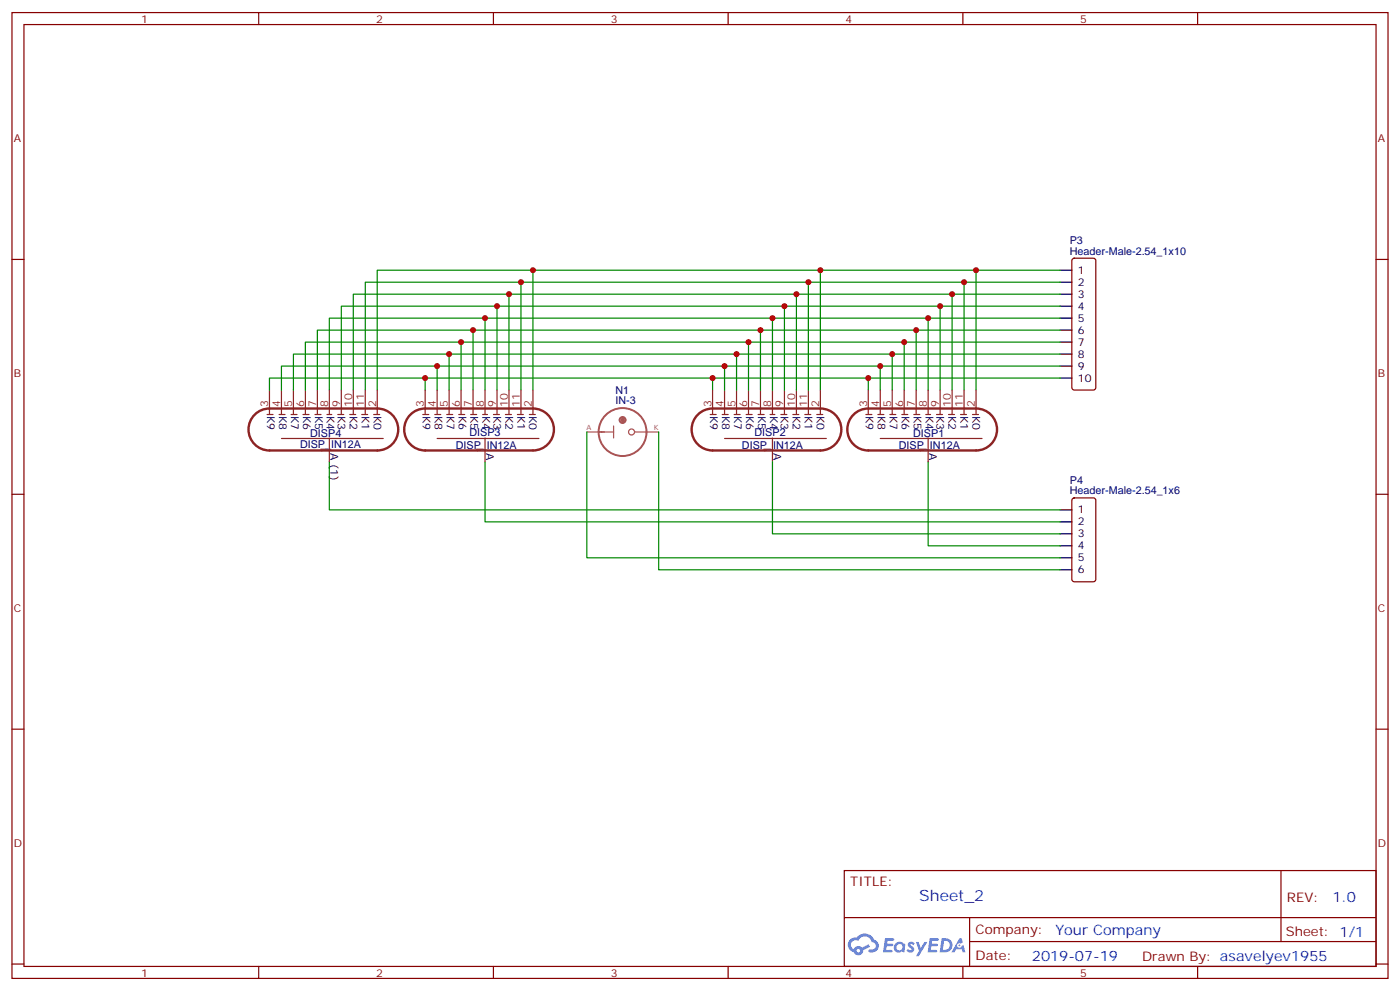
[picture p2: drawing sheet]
<svg xmlns="http://www.w3.org/2000/svg" width="412mm" height="292mm" viewBox="0 0 412 292" stroke-linecap="round" stroke-linejoin="round" font-family="sans-serif">
<g fill="none" stroke="#870000" stroke-width=".35">
<path d="M3.5 3.7h405.4v284.3h-405.4zM7.1 7.2h398.2v277.3h-398.2zM76.2 3.7v3.5M145.3 3.7v3.5M214.5 3.7v3.5M283.6 3.7v3.5M352.8 3.7v3.5M3.5 76.4h3.6M405.3 76.4h3.6M3.5 145.5h3.6M405.3 145.5h3.6M3.5 214.7h3.6"/>
<path d="M405.3 214.7h3.6M248.7 256.3h156.6v28.2h-156.6zM377.3 256.3v20.9M248.7 270.1h156.5M285.6 277.2h119.6M285.6 270.1v14.2M3.5 283.8h3.6M76.2 284.5v3.5M145.3 284.5v3.5M214.5 284.5v3.5M283.6 284.5v3.5M352.8 284.5v3.5"/>
<path d="M405.3 283.8h3.6"/>
</g>
<g fill="#5487ff">
<path d="M267.7 277.5a1.22 1.22 0 0 1 1.7 .2l-.4 .6a.47 .47 0 0 0-.3-.4 .47 .47 0 0 0-.5 .2l.1 .2a1.14 1.14 0 0 1 .8 1.8 1.14 1.14 0 0 1-1.9 0l-.2-.2 .5-.6 .7 .5a.29 .29 0 0 0 .3-.3 .29 .29 0 0 0-.2-.3 1.04 1.04 0 0 1-.6-1.7z"/>
<path d="M260.7 276.2h2.4l.3 .2-.2 .5-1.8 .1-.1 .8h1.5l.3 .4-.3 .4h-1.6l-.2 1.1h1.7l.2 .3-.2 .3-2.6 .1z"/>
<path d="M273.8 276.2h2.4l.3 .2-.1 .5-1.8 .1-.2 .8h1.6l.3 .4-.4 .4-1.6-.1-.1 1.1 1.7 .1 .2 .3-.2 .3-2.6 .1z"/>
<path d="M282.6 276.2h.7l.3 1.3-.6 .3a.69 .69 0 0 0-1 .3 .69 .69 0 0 0 .4 .9 .69 .69 0 0 0 .9-.6l.5-.2 .6 2.2h-.8l-.2-.9h-1.8l-.5 .9h-.8z"/>
<path d="M269.8 277.3h.8l.6 1.8 1.1-1.8h.9l-2.6 4.2h-.8l.9-1.5z"/>
<path d="M277.4 276.2l-.6 4.2h1.3a2.11 2.11 0 0 0 2.5-2.1 2.11 2.11 0 0 0-2.5-2.1zM278.1 277a1.39 1.39 0 0 1 1.7 1.4 1.39 1.39 0 0 1-1.8 1.2h-.3z"/>
<path d="M263.7 277.8a1.54 1.54 0 0 0-.1 2.2 1.54 1.54 0 0 0 2.2 .1l.6 .3 .3-2.3-.2-.3h-.4a1.49 1.49 0 0 0-2.4 0zM264 278.8a.94 .94 0 0 1 1.8 0 .94 .94 0 0 1-1.8 0z"/>
<path d="M250.4 276.6a2.18 2.18 0 0 0 1.1 3.7 1.44 1.44 0 0 0 1.6 .9 1.44 1.44 0 0 0 1.2-1.4l2-1.1-.5-.7-1.9 1a1.47 1.47 0 0 0-2.4 .4 1.39 1.39 0 0 1-.7-1.9 1.39 1.39 0 0 1 2-.5 2.12 2.12 0 0 1 2.2-1.3 2.12 2.12 0 0 1 1.9 1.7 1.14 1.14 0 0 1 1.1 1.4 1.14 1.14 0 0 1-1.7 .7 .43 .43 0 0 0-.5 .4 .43 .43 0 0 0 .4 .5 1.98 1.98 0 0 0 2.5-1.2 1.98 1.98 0 0 0-1.2-2.6 3.1 3.1 0 0 0-5.3-.6l-.9 .1zM252.3 279.9a.55 .55 0 0 1 1.1 0 .55 .55 0 0 1-1.1 0z"/>
<circle cx="282.6" cy="278.3" r=".26"/>
</g>
<path d="M75 122.1a6.2 6.2 0 0 1 4.4-1.8h31.7a6.2 6.2 0 0 1 6.2 6.1 6.2 6.2 0 0 1-6.2 6.2h-31.7a6.2 6.2 0 0 1-5.7-3.8 6.2 6.2 0 0 1 1.3-6.7zM120.9 122.1a6.2 6.2 0 0 1 4.3-1.8h31.8a6.2 6.2 0 0 1 6.2 6.1 6.2 6.2 0 0 1-6.2 6.2h-31.8a6.2 6.2 0 0 1-5.7-3.8 6.2 6.2 0 0 1 1.4-6.7zM205.5 122.1a6.2 6.2 0 0 1 4.4-1.8h31.8a6.2 6.2 0 0 1 6.1 6.1 6.2 6.2 0 0 1-6.1 6.2h-31.8a6.2 6.2 0 0 1-5.7-3.8 6.2 6.2 0 0 1 1.3-6.7zM251.4 122.1a6.2 6.2 0 0 1 4.4-1.8h31.7a6.2 6.2 0 0 1 6.2 6.1 6.2 6.2 0 0 1-6.2 6.2h-31.7a6.2 6.2 0 0 1-5.7-3.8 6.2 6.2 0 0 1 1.3-6.7z" fill="none" stroke="#8c2424" stroke-width=".71"/>
<g fill="none" stroke="#8c2424" stroke-width=".35">
<path d="M79.4 114.8v7.1M82.9 114.8v7.1M86.4 114.8v7.1M90 114.8v7.1M93.5 114.8v7.1M97 114.8v7.1M100.5 114.8v7.1M104.1 114.8v7.1M107.6 114.8v7.1M111.1 114.8v7.1M125.2 114.8v7.1M128.8 114.8v7.1"/>
<path d="M132.3 114.8v7.1M135.8 114.8v7.1M139.3 114.8v7.1M142.9 114.8v7.1M146.4 114.8v7.1M149.9 114.8v7.1M153.5 114.8v7.1M157 114.8v7.1M209.9 114.8v7.1M213.4 114.8v7.1M217 114.8v7.1M220.5 114.8v7.1"/>
<path d="M224 114.8v7.1M227.5 114.8v7.1M231.1 114.8v7.1M234.6 114.8v7.1M238.1 114.8v7.1M241.7 114.8v7.1M255.8 114.8v7.1M259.3 114.8v7.1M262.8 114.8v7.1M266.3 114.8v7.1M269.9 114.8v7.1M273.4 114.8v7.1"/>
<path d="M276.9 114.8v7.1M280.5 114.8v7.1M284 114.8v7.1M287.5 114.8v7.1M78.7 122h1.7M82.2 122h1.8M82.9 129.1h30M85.7 122h1.8M89.3 122h1.7M92.8 122h1.8M96.3 122h1.4M97 128.9v7.1"/>
<path d="M99.5 122h1.8M103 122h1.8M106.5 122h1.8M110.1 122h1.7M124.5 122h1.8M128.1 122h1.7M128.8 129.1h30M131.6 122h1.8M135.1 122h1.8M138.6 122h1.8M142.2 122h1.4M142.9 128.9v7.1"/>
<path d="M145.4 122h1.7M148.9 122h1.7M152.4 122h1.8M155.9 122h1.8M209.2 122h1.8M212.7 122h1.8M213.4 129.1h30M216.3 122h1.7M219.8 122h1.8M223.3 122h1.8M226.8 122h1.5M227.5 128.9v7.1"/>
<path d="M230 122h1.8M233.5 122h1.8M237.1 122h1.7M240.6 122h1.8M255.1 122h1.7M258.6 122h1.8M259.3 129.1h30M262.1 122h1.8M265.6 122h1.8M269.2 122h1.7M272.7 122h1.4M273.4 128.9v7.1"/>
<path d="M275.9 122h1.7M279.4 122h1.8M282.9 122h1.8M286.5 122h1.7"/>
</g>
<path d="M316 76.2l.4-.2h5.7l.5 .2 .2 .5v37.4l-.2 .5-.5 .2h-5.7l-.5-.2-.2-.5v-37.4zM316 146.8l.4-.2h5.7l.6 .4 .1 23.6-.5 .6-5.9 .1-.6-.5-.1-23.5z" fill="none" stroke="#870000" stroke-width=".35"/>
<g fill="none" stroke="#000" stroke-width=".35">
<path d="M312.2 79.6h3.5M312.2 83.1h3.5M312.2 86.6h3.5M312.2 90.1h3.5M312.2 93.7h3.5M312.2 97.2h3.5M312.2 100.7h3.5M312.2 104.2h3.5M312.2 107.8h3.5M312.2 111.3h3.5M312.2 150.1h3.5M312.2 153.6h3.5"/>
<path d="M312.2 157.2h3.5M312.2 160.7h3.5M312.2 164.2h3.5M312.2 167.7h3.5"/>
</g>
<path d="M172.9 127.2h7.8M180.7 125.4v3.5M182.9 123.6h.9a.44 .44 0 0 0-.6-.4 .44 .44 0 0 0-.1 .8 .44 .44 0 0 0 .7-.2M190.4 127.2h-3.5a.88 .88 0 0 0-1.3-.8 .88 .88 0 0 0-.1 1.5 .88 .88 0 0 0 1.4-.6M190.6 127.2h3.4" fill="none" stroke="#a64a4a" stroke-width=".35"/>
<path d="M183.4 123.2v.9M184.3 123.6a.88 .88 0 0 0-1.3-.7 .88 .88 0 0 0-.1 1.4 .88 .88 0 0 0 1.4-.5M190.4 127.2a7.1 7.1 0 0 0-10.2-6.3 7.1 7.1 0 0 0-1 12 7.1 7.1 0 0 0 11.1-4.5l.1-1.1" fill="none" stroke="#a64a4a" stroke-width=".56"/>
<g fill="none" stroke="#008700" stroke-width=".35">
<path d="M157 79.6v35.2M241.7 79.6h-130.6v35.2M287.5 79.6h-45.8v35.2M312.2 79.6h-24.7v35.2M139.3 97.2h-45.8v17.6M142.9 93.7v21.1M146.4 90.1v24.7M149.9 86.6v28.2M153.5 83.1v31.7M224 97.2h-84.7v17.6M227.5 93.7v21.1M231.1 90.1v24.7"/>
<path d="M234.6 86.6v28.2M238.1 83.1v31.7M269.9 97.2h-45.9v17.6M273.4 93.7h-176.4v21.1M276.9 90.1h-176.4v24.7M280.5 86.6h-176.4v28.2M284 83.1h-176.4v31.7M312.2 83.1h-28.2v31.7M312.2 86.6h-31.7v28.2M312.2 90.1h-35.3v24.7M312.2 93.7h-38.8v21.1M312.2 97.2h-42.3v17.6"/>
<path d="M125.2 111.3h-45.8v3.5M128.8 107.8v7M132.3 104.2h-45.9v10.6M135.8 100.7v14.1M209.9 111.3h-84.7v3.5M213.4 107.8v7M217 104.2h-84.7v10.6M220.5 100.7v14.1M255.8 111.3h-45.9v3.5M259.3 107.8h-176.4v7M262.8 104.2h-45.8v10.6M266.3 100.7h-176.3v14.1"/>
<path d="M312.2 100.7h-45.9v14.1M312.2 104.2h-49.4v10.6M312.2 107.8h-52.9v7M312.2 111.3h-56.4v3.5M97 136v14.1h215.2M142.9 136v17.6h169.3M172.9 127.2v37h139.3M194 127.2v40.5h118.2M227.5 136v21.2h84.7M273.4 136v24.7h38.8"/>
</g>
<g fill="#c00">
<circle cx="125.2" cy="111.3" r=".88"/>
<circle cx="209.9" cy="111.3" r=".88"/>
<circle cx="255.8" cy="111.3" r=".88"/>
<circle cx="213.4" cy="107.8" r=".88"/>
<circle cx="259.3" cy="107.8" r=".88"/>
<circle cx="128.8" cy="107.8" r=".88"/>
<circle cx="132.3" cy="104.2" r=".88"/>
<circle cx="217" cy="104.2" r=".88"/>
<circle cx="262.8" cy="104.2" r=".88"/>
<circle cx="220.5" cy="100.7" r=".88"/>
<circle cx="266.3" cy="100.7" r=".88"/>
<circle cx="135.8" cy="100.7" r=".88"/>
<circle cx="139.3" cy="97.2" r=".88"/>
<circle cx="224" cy="97.2" r=".88"/>
<circle cx="269.9" cy="97.2" r=".88"/>
<circle cx="227.5" cy="93.7" r=".88"/>
<circle cx="273.4" cy="93.7" r=".88"/>
<circle cx="142.9" cy="93.7" r=".88"/>
<circle cx="231.1" cy="90.1" r=".88"/>
<circle cx="276.9" cy="90.1" r=".88"/>
<circle cx="146.4" cy="90.1" r=".88"/>
<circle cx="234.6" cy="86.6" r=".88"/>
<circle cx="280.5" cy="86.6" r=".88"/>
<circle cx="149.9" cy="86.6" r=".88"/>
<circle cx="238.1" cy="83.1" r=".88"/>
<circle cx="284" cy="83.1" r=".88"/>
<circle cx="153.5" cy="83.1" r=".88"/>
<circle cx="157" cy="79.6" r=".88"/>
<circle cx="241.7" cy="79.6" r=".88"/>
<circle cx="287.5" cy="79.6" r=".88"/>
</g>
<text font-size="4.6" fill="#00f" x="270.8" y="265.3">Sheet_2</text>
<g font-size="4.2" fill="#00f">
<text x="392.5" y="265.6">1.0</text>
<text x="310.9" y="275.1">Your Company</text>
<text x="304" y="282.9">2019-07-19</text>
</g>
<g font-size="3.9" fill="#800">
<text x="250.5" y="260.9">TITLE:</text>
<text x="379.1" y="265.6">REV:</text>
<text x="287.4" y="275.1">Company:</text>
<text x="378.7" y="275.7">Sheet: 1/1</text>
<text x="287.4" y="282.8">Date:</text>
<text x="336.4" y="282.8">Drawn By: asavelyev1955</text>
</g>
<g font-size="3.2" fill="#800">
<text x="41.6" y="6.7">1</text>
<text x="110.8" y="6.7">2</text>
<text x="179.9" y="6.7">3</text>
<text x="249.1" y="6.7">4</text>
<text x="318.2" y="6.7">5</text>
<text x="4.1" y="41.8">A</text>
<text x="405.9" y="41.8">A</text>
<text x="4.1" y="110.9">B</text>
<text x="405.9" y="110.9">B</text>
<text x="4.1" y="180.1">C</text>
<text x="405.9" y="180.1">C</text>
<text x="4.1" y="249.2">D</text>
<text x="405.9" y="249.2">D</text>
<text x="41.6" y="287.5">1</text>
<text x="110.8" y="287.5">2</text>
<text x="179.9" y="287.5">3</text>
<text x="249.1" y="287.5">4</text>
<text x="318.2" y="287.5">5</text>
</g>
<g font-size="3.2" fill="#000080">
<text x="315.1" y="71.9">P3</text>
<text x="315.1" y="75">Header-Male-2.54_1x10</text>
<text x="181.3" y="119.1">IN-3</text>
<text x="181.3" y="116">N1</text>
<text x="88.4" y="131.8">DISP_IN12A</text>
<text x="91.4" y="128.6">DISP4</text>
<text x="138.3" y="128.5">DISP3</text>
<text x="222.3" y="128.5">DISP2</text>
<text x="269" y="128.7">DISP1</text>
<text x="134.2" y="132.2">DISP_IN12A</text>
<text x="218.6" y="132.2">DISP_IN12A</text>
<text x="264.8" y="132.2">DISP_IN12A</text>
<text x="315.1" y="142.4">P4</text>
<text x="315.1" y="145.5">Header-Male-2.54_1x6</text>
</g>
<g font-size="3.2">
<text x="317.5" y="80.6">1</text>
<text x="317.5" y="84.1">2</text>
<text x="317.5" y="87.7">3</text>
<text x="317.5" y="91.2">4</text>
<text x="317.5" y="94.7">5</text>
<text x="317.5" y="98.2">6</text>
<text x="317.5" y="101.8">7</text>
<text x="317.5" y="105.3">8</text>
<text x="317.5" y="108.8">9</text>
<text x="317.5" y="112.4">10</text>
<text x="78.7" y="122.4" transform="rotate(90 78.7 122.4)">K9</text>
<text x="82.2" y="122.4" transform="rotate(90 82.2 122.4)">K8</text>
<text x="85.7" y="122.4" transform="rotate(90 85.7 122.4)">K7</text>
<text x="89.3" y="122.4" transform="rotate(90 89.3 122.4)">K6</text>
<text x="92.8" y="122.4" transform="rotate(90 92.8 122.4)">K5</text>
<text x="96.3" y="122.4" transform="rotate(90 96.3 122.4)">K4</text>
<text x="99.5" y="122.4" transform="rotate(90 99.5 122.4)">K3</text>
<text x="103" y="122.4" transform="rotate(90 103 122.4)">K2</text>
<text x="106.5" y="122.4" transform="rotate(90 106.5 122.4)">K1</text>
<text x="110.1" y="122.4" transform="rotate(90 110.1 122.4)">K0</text>
<text x="124.5" y="122.4" transform="rotate(90 124.5 122.4)">K9</text>
<text x="128.1" y="122.4" transform="rotate(90 128.1 122.4)">K8</text>
<text x="131.6" y="122.4" transform="rotate(90 131.6 122.4)">K7</text>
<text x="135.1" y="122.4" transform="rotate(90 135.1 122.4)">K6</text>
<text x="138.6" y="122.4" transform="rotate(90 138.6 122.4)">K5</text>
<text x="142.2" y="122.4" transform="rotate(90 142.2 122.4)">K4</text>
<text x="145.3" y="122.4" transform="rotate(90 145.3 122.4)">K3</text>
<text x="148.9" y="122.4" transform="rotate(90 148.9 122.4)">K2</text>
<text x="152.4" y="122.4" transform="rotate(90 152.4 122.4)">K1</text>
<text x="155.9" y="122.4" transform="rotate(90 155.9 122.4)">K0</text>
<text x="209.2" y="122.4" transform="rotate(90 209.2 122.4)">K9</text>
<text x="212.7" y="122.4" transform="rotate(90 212.7 122.4)">K8</text>
<text x="216.2" y="122.4" transform="rotate(90 216.2 122.4)">K7</text>
<text x="219.8" y="122.4" transform="rotate(90 219.8 122.4)">K6</text>
<text x="223.3" y="122.4" transform="rotate(90 223.3 122.4)">K5</text>
<text x="226.8" y="122.4" transform="rotate(90 226.8 122.4)">K4</text>
<text x="230" y="122.4" transform="rotate(90 230 122.4)">K3</text>
<text x="233.5" y="122.4" transform="rotate(90 233.5 122.4)">K2</text>
<text x="237.1" y="122.4" transform="rotate(90 237.1 122.4)">K1</text>
<text x="240.6" y="122.4" transform="rotate(90 240.6 122.4)">K0</text>
<text x="255.1" y="122.4" transform="rotate(90 255.1 122.4)">K9</text>
<text x="258.6" y="122.4" transform="rotate(90 258.6 122.4)">K8</text>
<text x="262.1" y="122.4" transform="rotate(90 262.1 122.4)">K7</text>
<text x="265.6" y="122.4" transform="rotate(90 265.6 122.4)">K6</text>
<text x="269.2" y="122.4" transform="rotate(90 269.2 122.4)">K5</text>
<text x="272.7" y="122.4" transform="rotate(90 272.7 122.4)">K4</text>
<text x="275.9" y="122.4" transform="rotate(90 275.9 122.4)">K3</text>
<text x="279.4" y="122.4" transform="rotate(90 279.4 122.4)">K2</text>
<text x="282.9" y="122.4" transform="rotate(90 282.9 122.4)">K1</text>
<text x="286.5" y="122.4" transform="rotate(90 286.5 122.4)">K0</text>
<text x="97.4" y="133.3" transform="rotate(90 97.4 133.3)">A (1)</text>
<text x="143.2" y="133.3" transform="rotate(90 143.2 133.3)">A</text>
<text x="227.9" y="133.3" transform="rotate(90 227.9 133.3)">A</text>
<text x="273.8" y="133.3" transform="rotate(90 273.8 133.3)">A</text>
<text x="317.5" y="151.2">1</text>
<text x="317.5" y="154.7">2</text>
<text x="317.5" y="158.2">3</text>
<text x="317.5" y="161.7">4</text>
<text x="317.5" y="165.3">5</text>
<text x="317.5" y="168.8">6</text>
</g>
<g font-size="3.2" fill="#8d2323">
<text x="79" y="119.9" transform="rotate(-90 79 119.9)">3</text>
<text x="82.6" y="119.9" transform="rotate(-90 82.6 119.9)">4</text>
<text x="86.1" y="119.9" transform="rotate(-90 86.1 119.9)">5</text>
<text x="89.6" y="119.9" transform="rotate(-90 89.6 119.9)">6</text>
<text x="93.1" y="119.9" transform="rotate(-90 93.1 119.9)">7</text>
<text x="96.7" y="119.9" transform="rotate(-90 96.7 119.9)">8</text>
<text x="100.2" y="119.9" transform="rotate(-90 100.2 119.9)">9</text>
<text x="103.7" y="119.9" transform="rotate(-90 103.7 119.9)">10</text>
<text x="107.3" y="119.9" transform="rotate(-90 107.3 119.9)">11</text>
<text x="110.8" y="119.9" transform="rotate(-90 110.8 119.9)">2</text>
<text x="124.9" y="119.9" transform="rotate(-90 124.9 119.9)">3</text>
<text x="128.4" y="119.9" transform="rotate(-90 128.4 119.9)">4</text>
<text x="131.9" y="119.9" transform="rotate(-90 131.9 119.9)">5</text>
<text x="135.5" y="119.9" transform="rotate(-90 135.5 119.9)">6</text>
<text x="139" y="119.9" transform="rotate(-90 139 119.9)">7</text>
<text x="142.5" y="119.9" transform="rotate(-90 142.5 119.9)">8</text>
<text x="146.1" y="119.9" transform="rotate(-90 146.1 119.9)">9</text>
<text x="149.6" y="119.9" transform="rotate(-90 149.6 119.9)">10</text>
<text x="153.1" y="119.9" transform="rotate(-90 153.1 119.9)">11</text>
<text x="156.6" y="119.9" transform="rotate(-90 156.6 119.9)">2</text>
<text x="209.6" y="119.9" transform="rotate(-90 209.6 119.9)">3</text>
<text x="213.1" y="119.9" transform="rotate(-90 213.1 119.9)">4</text>
<text x="216.6" y="119.9" transform="rotate(-90 216.6 119.9)">5</text>
<text x="220.1" y="119.9" transform="rotate(-90 220.1 119.9)">6</text>
<text x="223.7" y="119.9" transform="rotate(-90 223.7 119.9)">7</text>
<text x="227.2" y="119.9" transform="rotate(-90 227.2 119.9)">8</text>
<text x="230.7" y="119.9" transform="rotate(-90 230.7 119.9)">9</text>
<text x="234.2" y="119.9" transform="rotate(-90 234.2 119.9)">10</text>
<text x="237.8" y="119.9" transform="rotate(-90 237.8 119.9)">11</text>
<text x="241.3" y="119.9" transform="rotate(-90 241.3 119.9)">2</text>
<text x="255.4" y="119.9" transform="rotate(-90 255.4 119.9)">3</text>
<text x="258.9" y="119.9" transform="rotate(-90 258.9 119.9)">4</text>
<text x="262.5" y="119.9" transform="rotate(-90 262.5 119.9)">5</text>
<text x="266" y="119.9" transform="rotate(-90 266 119.9)">6</text>
<text x="269.5" y="119.9" transform="rotate(-90 269.5 119.9)">7</text>
<text x="273.1" y="119.9" transform="rotate(-90 273.1 119.9)">8</text>
<text x="276.6" y="119.9" transform="rotate(-90 276.6 119.9)">9</text>
<text x="280.1" y="119.9" transform="rotate(-90 280.1 119.9)">10</text>
<text x="283.6" y="119.9" transform="rotate(-90 283.6 119.9)">11</text>
<text x="287.2" y="119.9" transform="rotate(-90 287.2 119.9)">2</text>
<text x="96.7" y="133.2" transform="rotate(-90 96.7 133.2)">1</text>
<text x="142.5" y="133.2" transform="rotate(-90 142.5 133.2)">1</text>
<text x="227.2" y="133.2" transform="rotate(-90 227.2 133.2)">1</text>
<text x="273.1" y="133.2" transform="rotate(-90 273.1 133.2)">1</text>
</g>
<g font-size="2.1" fill="#a54b4b">
<text x="172.7" y="126.5">A</text>
<text x="192.6" y="126.5">K</text>
</g>
</svg>
